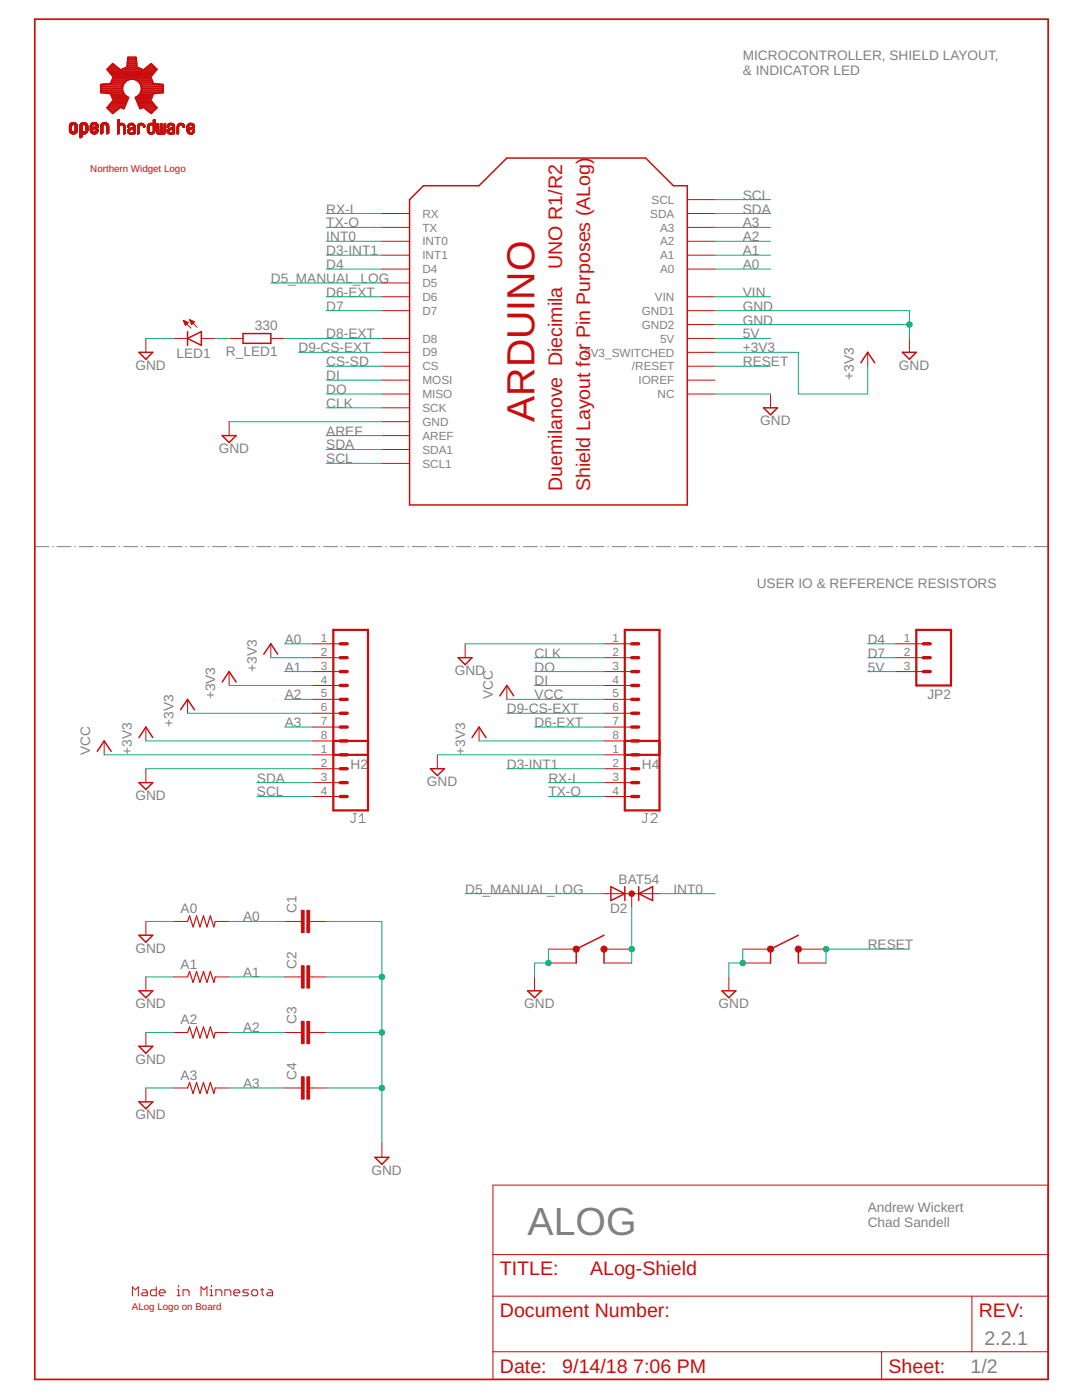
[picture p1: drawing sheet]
<svg xmlns="http://www.w3.org/2000/svg" width="216mm" height="279mm" viewBox="0 0 216 279" stroke-linecap="round" stroke-linejoin="round" font-family="sans-serif">
<g fill="none" stroke="#808080" stroke-width=".2">
<path d="M6.9 109.1h2.8M10.5 109.1h.1M11.4 109.1h2.8M14.9 109.1h.2M15.8 109.1h2.8M19.3 109.1h.2M20.2 109.1h2.8M23.8 109.1h.1M24.7 109.1h2.8M28.2 109.1h.2M29.1 109.1h2.8M32.6 109.1h.2"/>
<path d="M33.5 109.1h2.8M37.1 109.1h.1M38 109.1h2.8M41.5 109.1h.2M42.4 109.1h2.8M45.9 109.1h.2M46.8 109.1h2.8M50.4 109.1h.1M51.3 109.1h2.8M54.8 109.1h.1M55.7 109.1h2.8M59.2 109.1h.2"/>
<path d="M60.1 109.1h2.8M63.7 109.1h.1M64.6 109.1h2.8M68.1 109.1h.1M69 109.1h2.8M72.5 109.1h.2M73.4 109.1h2.8M77 109.1h.1M77.9 109.1h2.7M81.4 109.1h.1M82.3 109.1h2.8M85.8 109.1h.2"/>
<path d="M86.7 109.1h2.8M90.3 109.1h.1M91.1 109.1h2.8M94.7 109.1h.1M95.6 109.1h2.8M99.1 109.1h.2M100 109.1h2.8M103.5 109.1h.2M104.4 109.1h2.8M108 109.1h.1M108.9 109.1h2.8M112.4 109.1h.2"/>
<path d="M113.3 109.1h2.8M116.8 109.1h.2M117.7 109.1h2.8M121.3 109.1h.1M122.2 109.1h2.7M125.7 109.1h.2M126.6 109.1h2.8M130.1 109.1h.2M131 109.1h2.8M134.6 109.1h.1M135.4 109.1h2.9M139 109.1h.1"/>
<path d="M139.9 109.1h2.8M143.4 109.1h.2M144.3 109.1h2.8M147.8 109.1h.2M148.8 109.1h2.8M152.3 109.1h.1M153.2 109.1h2.8M156.7 109.1h.2M157.6 109.1h2.8M161.2 109.1h.1M162.1 109.1h2.7M165.6 109.1h.1"/>
<path d="M166.5 109.1h2.8M170 109.1h.2M170.9 109.1h2.8M174.5 109.1h.1M175.3 109.1h2.8M178.9 109.1h.1M179.8 109.1h2.8M183.3 109.1h.2M184.2 109.1h2.8M187.7 109.1h.2M188.6 109.1h2.8M192.2 109.1h.1"/>
<path d="M193.1 109.1h2.8M196.6 109.1h.1M197.5 109.1h2.8M201 109.1h.2M201.9 109.1h2.8M205.5 109.1h.1M206.4 109.1h2.7M70.5 162.4h.6M70.8 162.4v1.5l-.3 .2h-.3l-.3-.2M71.7 164.1h1.2M71.7 163l.6-.6v1.7M128.7 162.4h.6"/>
<path d="M129 162.4v1.5l-.3 .2h-.3l-.3-.2M129.9 162.7l.3-.3h.6l.3 .3v.3l-1.2 1.1h1.2"/>
</g>
<g fill="none" stroke="#c90d0c" stroke-width=".3">
<path d="M81.7 39.8l2.8-2.7h11.1l5.5-5.6h27.7l5.6 5.6h2.7v63.7h-55.4zM27.7 70.3h2.8l-1.4 1.4zM37.4 67.5l2.8-1.3v2.7zM37.4 66.2v2.7M48.5 66.6h5.5v1.9h-5.5zM171.8 72.4l1.3-2.1 1.4 2.1M180.1 70.3h2.7l-1.3 1.4zM44.3 86.9h2.8l-1.4 1.4zM152.4 81.4h2.7l-1.3 1.4zM44.3 136.1l1.4-2.1 1.4 2.1M52.6 130.6l1.4-2.1 1.4 2.1M91.4 131.3h2.8l-1.4 1.4z"/>
<path d="M99.7 138.9l1.4-2.1 1.4 2.1M19.4 149.9l1.4-2 1.4 2M27.7 147.2l1.4-2.1 1.4 2.1M27.7 156.2h2.8l-1.4 1.4zM36 141.6l1.4-2 1.4 2M85.9 153.4h2.8l-1.4 1.4zM94.2 147.2l1.4-2.1 1.4 2.1M121.9 177l2.8 1.4-2.8 1.3zM124.7 177v2.7M127.4 178.4l2.8-1.4v2.7zM127.4 177v2.7M27.7 197.7h2.8l-1.4 1.4z"/>
<path d="M27.7 186.6h2.8l-1.4 1.4zM105.3 197.7h2.8l-1.4 1.4zM120.5 186.6l-5.5 2.8v2.8M120.5 189.4v2.8M144.1 197.7h2.7l-1.4 1.4zM159.3 186.6l-5.5 2.8v2.8M159.3 189.4v2.8M27.7 219.9h2.8l-1.4 1.4zM27.7 208.8h2.8l-1.4 1.4zM74.8 231h2.8l-1.4 1.4z"/>
</g>
<g fill="none" stroke="#c90d0c" stroke-width=".2">
<path d="M13.8 26.1h.5M13.8 26h.5M13.8 26h.4M13.8 25.9h.4M13.8 25.8h.4M13.8 25.7h.4M13.8 25.6h.4M13.8 25.5h.4M13.8 25.4h.4M13.8 25.3h.4M13.8 25.2h.4M13.8 25.1h.5"/>
<path d="M13.9 26.2h.5M13.9 26.1l.4 .1M13.9 25h.4M13.9 26.3h.6M13.9 26.3l1.4 .1M13.9 24.8h1.4M13.9 26.4h1.4M14 24.8h1.3M14 26.5h1.2M14 24.7h1.2M14.1 26.5h1.1M14.1 24.6l1.1 .1"/>
<path d="M14.1 26.6h1.1M14.1 24.6h1.1M14.2 26.6h.9M14.2 24.6h.9M14.2 26.7h.8M14.2 24.5h.8M14.3 25.2h-.5M14.3 25.1h-.5M14.4 25h-.5M14.4 24.9l-.5 .1M14.4 26.7h.4M14.5 24.4h.3"/>
<path d="M14.6 24.9h-.7M14.7 24.9h.7M14.8 24.9l.6 .1M14.9 26.2h.5M14.9 25h.5M15 25.1h.4M15 26.1h.4M15 26h.4M15 25.9h.4M15 25.8h.4M15 25.7h.4M15 25.6h.4"/>
<path d="M15 25.5h.4M15 25.4h.4M15 25.3h.4M15 25.2h.4M15.3 26.4h-1.3M15.4 26.3h-.6M15.4 26.2h-.5M15.9 27.3h.4M15.9 27.2h.4M15.9 27.1h.4M15.9 27h.4M15.9 26.9h.4"/>
<path d="M15.9 26.8h.4M15.9 26.5h1.4M15.9 26.4h1.5M15.9 26.3l1.5 .1M15.9 26.3h.7M15.9 26.2h.6M15.9 26.2h.5M15.9 26.1l.5 .1M15.9 26.1h.5M15.9 26h.5M15.9 26h.4M15.9 25.9h.4"/>
<path d="M15.9 25.8h.4M15.9 25.7h.4M15.9 25.6h.4M15.9 25.5h.4M15.9 25.4h.4M15.9 25.3h.4M15.9 25.2h.4M15.9 25.1h.5M15.9 27.5h.2M16 27.5h.1M16 25h.4M16 24.8h1.4"/>
<path d="M16.1 24.7h1.3M16.1 24.7h1.2M16.2 24.7h1.1M16.2 24.6h1.1M16.3 27.4l-.4 .1M16.3 24.6h.8M16.3 27.4h-.4M16.3 27.3h-.4M16.3 24.5h.8M16.4 26.7l-.5 .1M16.4 25l-.5 .1M16.5 24.9l-.5 .1"/>
<path d="M16.5 26.7h.4M16.6 24.4h.3M16.6 24.9h-.6M16.8 24.9h.7M16.9 24.9h.6M17 26.2h.5M17 25h.5M17 25l.5 .1M17.1 25.1h.4M17.1 26.1h.4M17.1 26h.4M17.1 25.2h.4"/>
<path d="M17.1 25.9h.4M17.1 25.8h.4M17.1 25.7h.4M17.1 25.6h.4M17.1 25.5h.4M17.1 25.4h.4M17.1 25.3h.4M17.1 26.7h-1.2M17.2 26.6h-1.3M17.3 26.6h-1.4M17.4 26.5h-1.5M17.4 26.4h-1.5"/>
<path d="M17.5 26.3h-.7M17.5 26.2h-.5M17.5 26.1l-.5 .1M18 26.1h.5M18 26h.4M18 25.8h.8M18 25.4h1.6M18 25.4h.4M18 25.3h.4M18 25.2h.4M18 26.3h.7M18 26.2h.6"/>
<path d="M18 26.2h.5M18.1 26.3l1.4 .1M18.1 24.8h1.4M18.1 26.4h1.4M18.2 24.7l1.3 .1M18.2 26.5h1.2M18.2 24.7h1.2M18.3 24.6h1M18.4 26.6h.8M18.4 24.6h.8M18.4 26.7h.8M18.4 24.5h.8"/>
<path d="M18.5 25.1h-.5M18.5 26h-.5M18.5 25l-.5 .1M18.5 25h-.5M18.6 25.9l-.6 .1M18.6 24.9l-.6 .1M18.6 26.7h.4M18.6 24.4h.4M18.7 25.4h.9M18.7 25.9h-.7M18.7 24.9h-.6M18.8 25.4h.8"/>
<path d="M18.9 25.8h-.9M18.9 25.3h.7M18.9 24.9h.7M19 25.3h.6M19 25.7l-1 .1M19 24.9h.6M19 26.2h.6M19 25h.6M19.1 26.2h.5M19.1 25h.5M19.1 26.1h.5M19.1 25.2h.5"/>
<path d="M19.1 25.1h.5M19.1 25.7h-1.1M19.2 26.1h.4M19.2 26h.4M19.2 25.9h.4M19.2 25.6l-1.2 .1M19.3 25.8h.3M19.3 26.6h-1M19.4 25.8h.2M19.4 25.6h-1.4M19.4 25.5h-1.4M19.5 26.4h-1.4"/>
<path d="M19.5 25.8h.1M19.5 26.3h-.6M19.5 25.5h-1.5M20.1 26.7h.3M20.1 26.5h.4M20.1 26.4h.4M20.1 26.3h.4M20.1 26.2h.4M20.1 26.1h.4M20.1 26h.4M20.1 25.9h.4M20.1 25.8h.4"/>
<path d="M20.1 25.7h.4M20.1 25.6h.4M20.1 25.5h.4M20.1 25.4h.4M20.1 25.3h.4M20.1 25.2h.4M20.1 25h.5M20.2 26.7h.1M20.2 24.8h1.4M20.2 24.7h1.3M20.3 24.7h1.2M20.3 24.7h1.1"/>
<path d="M20.4 24.6h1M20.4 26.6h-.3M20.4 24.6h.9M20.5 26.6h-.4M20.5 24.5h.8M20.5 25.1h-.4M20.6 25.1h-.5M20.6 25l-.5 .1M20.7 24.9l-.6 .1M20.7 24.4h.4M20.8 24.9h-.6M21 24.9h.6"/>
<path d="M21.1 24.9h.5M21.2 25h.5M21.2 25l.5 .1M21.3 26.7h.3M21.3 26.5h.4M21.3 26.4h.4M21.3 26.3h.4M21.3 26.2h.4M21.3 26.1h.4M21.3 26h.4M21.3 25.9h.4M21.3 25.8h.4"/>
<path d="M21.3 25.7h.4M21.3 25.6h.4M21.3 25.5h.4M21.3 25.4h.4M21.3 25.3h.4M21.3 25.2h.4M21.3 25.1h.4M21.6 26.6h-.3M21.7 26.6h-.4M23.5 26.6h.3M23.5 26.5h.3M23.5 26.4h.3"/>
<path d="M23.5 26.3h.3M23.5 26.2h.3M23.5 26.1h.3M23.5 26h.3M23.5 25.9h.3M23.5 25.8h.3M23.5 25.7h.3M23.5 25.6h.3M23.5 25.5h.3M23.5 25.4h.3M23.5 25.3h.3M23.5 25.2h.3"/>
<path d="M23.5 24.8h1.3M23.5 24.7l1.2 .1M23.5 24.7h1.2M23.5 24.6l1.1 .1M23.5 24.6h.3M23.5 24.5h.3M23.5 24.4h.3M23.5 24.3h.3M23.5 24.2h.3M23.5 24.1h.3M23.5 24h.3M23.6 23.9h.2"/>
<path d="M23.6 26.7l-.1 .1M23.7 23.9h.1M23.8 26.7h-.3M23.8 26.6h-.3M23.8 25.2h-.3M23.9 25.1h-.4M23.9 25l-.4 .1M24 25h-.5M24 24.6h.5M24.1 24.9l-.6 .1M24.4 24.9l.5 .1M24.5 25h.4"/>
<path d="M24.6 25.1h.3M24.6 25.1h.4M24.6 25.2h.4M24.7 25.3h.3M24.7 25.2h.3M24.7 26.6h.3M24.7 26.5h.3M24.7 26.4h.3M24.7 26.3h.3M24.7 26.2h.3M24.7 26.1h.3M24.7 26h.3"/>
<path d="M24.7 25.9h.3M24.7 25.8h.3M24.7 25.7h.3M24.7 25.6h.3M24.7 25.5h.3M24.7 25.4h.3M24.7 26.8h.1M24.8 26.7l-.1 .1M24.8 24.9h-1.3M24.9 26.7h-.2M25 26.6h-.3M25.5 26.3h.3"/>
<path d="M25.5 26.2h.3M25.5 25.4h.1M25.5 25.3h.3M25.5 26.4l.5 .1M25.5 26.4h.4M25.5 26.3l.4 .1M25.5 26.1h.3M25.5 26h.4M25.5 25.2h.3M25.5 26.5h.9M25.6 26.6h.8M25.6 24.9h1.3"/>
<path d="M25.7 26.6h.8M25.7 24.8h1.1M25.7 26.7h.8M25.7 25.4h-.2M25.7 24.7h1M25.8 24.7h.8M25.8 26.1h-.3M25.8 25.7h1.2M25.8 25.2h-.3M25.8 26.7h.6M25.8 25.1h-.3M25.9 25.1h-.4"/>
<path d="M25.9 24.7h.7M25.9 26.8h.5M25.9 25.7h1.1M25.9 25l-.4 .1M26 26h-.5M26 24.6h.5M26 25h-.5M26 25.6h1M26.1 25.9l-.6 .1M26.1 24.9l-.5 .1M26.1 26.8h.1M26.1 25.5h.9"/>
<path d="M26.2 26.5h.2M26.2 25.9h-.7M26.2 25.5h.8M26.3 25.8h-.7M26.3 25.5h.7M26.4 24.9h.5M26.4 25.8h-.8M26.5 25h.4M26.5 25.4h.5M26.6 25.1h.3M26.6 25.4h.4M26.6 25.8h.4"/>
<path d="M26.6 25.3h.4M26.6 25.2h.4M26.6 25.2h.3M26.6 26.7h.2M26.6 26.6h.4M26.6 26.5h.4M26.6 26.4h.4M26.6 26.3h.4M26.6 26.2h.4M26.6 26.1h.4M26.6 26h.4M26.6 25.9h.4"/>
<path d="M26.9 26.7h-.3M27 26.6h-.4M27 25.7l-1.3 .1M27.5 26.5h.3M27.5 26.4h.3M27.5 26.3h.3M27.5 26.2h.3M27.5 26.1h.3M27.5 26h.3M27.5 25.9h.3M27.5 25.8h.3M27.5 25.7h.3"/>
<path d="M27.5 25.6h.3M27.5 25.5h.3M27.5 25.4h.3M27.5 25.3h.3M27.5 25.2h.3M27.5 26.8h.1M27.5 25h.4M27.6 24.9h1.2M27.6 26.7l-.1 .1M27.6 24.8h1.2M27.6 24.8h1.1M27.7 24.8h1"/>
<path d="M27.7 26.7h-.2M27.7 26.6h-.2M27.7 24.7h.9M27.8 26.6h-.3M27.8 25.2h-.3M27.8 25.1h-.3M27.9 24.7h.6M27.9 25l-.4 .1M27.9 24.6h.5M28 24.9l-.5 .1M28.3 24.9h.5M28.4 25h.5"/>
<path d="M28.5 25h.4M28.5 25.1h.4M28.6 25.1h.3M28.6 25.2h.3M28.6 25.3h.3M28.6 25.2l.3 .1M28.7 25.4h.1M28.9 25.4h-.3M28.9 25.3h-.3M29.4 26h.3M29.4 25.9h.3M29.4 25.8h.3"/>
<path d="M29.4 25.7h.3M29.4 25.6h.3M29.4 25.5h.3M29.4 25.4h.3M29.4 25.3h.3M29.4 26.1h.3M29.4 25.2h.3M29.4 26.2h.4M29.5 26.3l.4 .1M29.5 26.3h.3M29.5 26.4h.4M29.5 26.4l.6 .1"/>
<path d="M29.5 26.5h1.3M29.6 26.5h1.2M29.6 24.8h1.3M29.6 26.6h1.1M29.7 24.8h1.2M29.7 26.6h.9M29.7 26.7h.9M29.7 24.7h1.2M29.8 25.2h-.4M29.8 25.1h-.3M29.8 24.7h1.1M29.9 26.7h.6"/>
<path d="M29.9 25l-.4 .1M29.9 24.6h.5M29.9 26.8h.5M29.9 25h-.4M30 24.9l-.5 .1M30.1 26.8h.1M30.3 24.9h.6M30.4 26.4h.4M30.4 25h.5M30.5 25h.4M30.5 25.1h.4M30.5 26.2h.4"/>
<path d="M30.6 26.2h.3M30.6 26.1h.3M30.6 26h.3M30.6 25.9h.3M30.6 25.8h.3M30.6 25.7h.3M30.6 25.6h.3M30.6 25.5h.3M30.6 25.4h.3M30.6 25.3h.3M30.6 25.2h.3M30.6 24.6h.3"/>
<path d="M30.6 24.5h.3M30.6 24.4h.3M30.6 24.3h.3M30.6 24.2h.3M30.6 24.1h.3M30.6 24h.3M30.7 23.9h.2M30.8 26.4l-.5 .1M30.8 23.9h.1M30.9 26.3l-.4 .1M30.9 26.3h-.4M30.9 24.9h-1.4"/>
<path d="M31.2 26.4h.4M31.2 26.3h.4M31.2 26.2h.3M31.2 26.1h.3M31.2 26h.3M31.2 25.9h.3M31.2 25.8h.3M31.2 25.7h.3M31.2 25.6h.3M31.2 25.5h.3M31.2 25.4h.3M31.2 25.3h.3"/>
<path d="M31.2 25.2h.3M31.2 25.1h.3M31.2 25h.3M31.2 24.9h.3M31.2 24.8h.3M31.2 24.7h.3M31.2 26.4l.5 .1M31.3 26.5h1.7M31.3 26.6h1.7M31.3 26.6h1.6M31.3 24.7h.2M31.4 26.7h1.5"/>
<path d="M31.4 24.6h.1M31.5 26.7h.5M31.6 26.8h.3M31.8 26.8h.1M31.8 26.5h.7M31.9 26.4h.4M31.9 26.3l.4 .1M32 26.3h.3M32 26.2h.3M32 26.1h.3M32 26h.3M32 25.9h.3"/>
<path d="M32 25.8h.3M32 25.7h.3M32 25.6h.3M32 25.5h.3M32 25.4h.3M32 25.3h.3M32 25.2h.3M32 25.1h.3M32 25h.3M32 24.9h.3M32 24.8h.3M32 24.7h.3"/>
<path d="M32.1 24.7h.2M32.2 24.6h.1M32.3 26.7h.5M32.3 26.8h.4M32.7 26.4h.4M32.7 26.3h.4M32.7 26.2h.4M32.8 26.2h.3M32.8 26.1h.3M32.8 26h.3M32.8 25.9h.3M32.8 25.8h.3"/>
<path d="M32.8 25.7h.3M32.8 25.6h.3M32.8 25.5h.3M32.8 25.4h.3M32.8 25.3h.3M32.8 25.2h.3M32.8 25.1h.3M32.8 25h.3M32.8 24.9h.3M32.8 24.8h.3M32.8 24.7h.3M32.9 24.7h.2"/>
<path d="M33 24.6h.1M33 26.5h-1.7M33 26.4l-.4 .1M33.4 26.3h.3M33.4 26.2h.3M33.4 26.1h.3M33.4 26.4h.4M33.4 26.3l.4 .1M33.4 25.2h.3M33.4 26.5h.9M33.4 26.4l.5 .1M33.5 26.5h.8"/>
<path d="M33.5 26.6h.9M33.5 24.9h1.2M33.5 25.4l-.1 .1M33.5 24.8h1.2M33.6 26.6h.8M33.6 24.8h1.1M33.6 26.7h.8M33.6 25.4h-.2M33.6 24.8h1M33.7 25.3l-.3 .1M33.7 25.3h-.3M33.7 24.7h.8"/>
<path d="M33.7 25.7h1.1M33.7 25.2l-.3 .1M33.7 26.7h.6M33.7 25.1h-.3M33.8 25.1h-.4M33.8 26l-.4 .1M33.8 24.7h.7M33.8 25.7h1M33.8 26.8h.5M33.8 25l-.4 .1M33.8 26h-.4M33.9 25h-.5"/>
<path d="M33.9 24.6h.5M33.9 25.6h.9M34 25.9l-.6 .1M34 24.9l-.5 .1M34 25.5h.8M34.1 26.5h.2M34.1 25.9h-.7M34.1 25.5h.7M34.2 25.8h-.7M34.2 25.5h.6M34.3 24.9l.5 .1M34.3 25.8h-.8"/>
<path d="M34.4 25h.4M34.4 25.4h.4M34.5 25.1h.3M34.5 25.4h.3M34.5 25.2h.3M34.5 26.6h.3M34.5 26.5h.3M34.5 26.4h.3M34.5 26.3h.3M34.5 26.2h.3M34.5 26.1h.3M34.5 26h.3"/>
<path d="M34.5 25.9h.3M34.5 25.8h.3M34.5 25.3h.3M34.6 26.8h.1M34.7 26.7l-.2 .1M34.8 26.7h-.3M34.8 25.7l-1.2 .1M35.3 26.6h.3M35.3 26.5h.3M35.3 26.4h.3M35.3 26.3h.3M35.3 26.2h.3"/>
<path d="M35.3 26.1h.3M35.3 26h.3M35.3 25.9h.3M35.3 25.8h.3M35.3 25.7h.3M35.3 25.6h.3M35.3 25.5h.3M35.3 25.4h.3M35.3 25.3h.3M35.3 25.3h.4M35.3 25.2h.4M35.4 26.8h.1"/>
<path d="M35.4 25.1h.3M35.5 26.7l-.2 .1M35.5 24.8h1.2M35.6 24.8h1M35.6 26.7h-.3M35.7 24.7h.8M35.7 25.2h-.3M35.8 25.1h-.4M35.8 24.7h.6M35.8 25l-.4 .1M35.8 24.6h.5M35.9 25h-.5"/>
<path d="M36 24.9l-.5 .1M36.2 24.9h.5M36.3 25h.4M36.4 25h.4M36.4 25.1h.4M36.5 25.1h.3M36.5 25.2h.3M36.5 25.3h.3M36.5 25.4h.1M36.7 24.9h-1.2M36.7 25.4h-.2M36.8 25.3l-.3 .1"/>
<path d="M37.3 26.2h.4M37.3 26.1l.4 .1M37.3 26.1h.4M37.3 26h.4M37.3 25.6h1.3M37.3 25.6h.4M37.3 25.5h.4M37.3 25.4h.4M37.3 25.3h.4M37.3 25.2h.4M37.3 26.3h.5M37.3 25.1h.4"/>
<path d="M37.4 26.3l.4 .1M37.4 26.4h.4M37.4 26.4l.6 .1M37.4 26.5h1.3M37.4 24.9h1.3M37.5 26.5h1.2M37.5 26.6h1.1M37.5 24.8h1.2M37.5 24.8h1.1M37.6 26.6h.9M37.6 24.7l1 .1M37.6 26.7h.9"/>
<path d="M37.6 24.7h.9M37.7 25.1h-.3M37.7 24.7h.7M37.8 26.7h.6M37.8 26h-.5M37.8 25l-.4 .1M37.8 24.6h.5M37.8 25h-.4M37.9 26.8h.4M37.9 25.9l-.6 .1M37.9 24.9l-.5 .1M37.9 25.5h.9"/>
<path d="M38 26.8h.1M38 25.9h-.7M38 25.5h.8M38.1 25.8h-.8M38.2 25.8h-.9M38.2 24.9h.5M38.3 25.4h.5M38.3 25h.5M38.4 26.4h.4M38.4 25.7l-1.1 .1M38.4 25.4h.4M38.4 25h.4"/>
<path d="M38.4 26.3h.4M38.4 25.1h.4M38.5 25.3h.3M38.5 25.2h.3M38.5 26.2h.3M38.5 25.7h-1.2M38.5 26.1h.3M38.5 26h.3M38.7 26h.1M38.7 26.4l-.5 .1M38.7 25.9h.1M38.7 25.6h-.9"/>
<path d="M38.7 26.4h-.4M38.8 26.2h-.4M38.8 26.1l-.3 .1M38.8 25.4l-.7 .1M137.1 39.8h5.6M76.2 53.7h5.5M76.2 50.9h5.5M76.2 48.2h5.5M76.2 45.4h5.5M76.2 56.5h5.5M76.2 59.2h5.5M76.2 42.6h5.5"/>
<path d="M137.1 53.7h5.6M137.1 50.9h5.6M137.1 48.2h5.6M137.1 45.4h5.6M137.1 59.2h5.6M137.1 42.6h5.6M29.1 67.5v2.8M34.6 67.5h2.8M36.6 63.9l1.5 1.6M36.6 63.9l.9 .5-.5 .5zM36.6 64.1h.3M36.7 64.2h.5"/>
<path d="M36.7 64.3h.8M36.8 64.5h.6M36.9 64.6h.4M36.9 64.7h.3M37 64.9h.1M37.8 63.8l1.5 1.5M37.8 63.8l1 .4-.6 .6M37.8 63.8l.4 1M37.9 63.9h.2M38 64.1h.4M38 64.2h.8M38.1 64.3h.6"/>
<path d="M38.1 64.5h.4M38.2 64.6h.2M38.2 64.7h.1M40.2 67.5h2.7M45.7 67.5h2.8M54 67.5h2.8M76.2 73.1h5.5M76.2 70.3h5.5M76.2 62h5.5M76.2 67.5h5.5M76.2 75.9h5.5M76.2 78.6h5.5"/>
<path d="M137.1 73.1h5.6M137.1 70.3h5.6M137.1 62h5.6M137.1 67.5h5.6M137.1 64.8h5.6M137.1 75.9h5.6M137.1 78.6h5.6M153.8 78.6v2.8M173.1 70.3v2.8M181.5 67.5v2.8M45.7 84.2v2.7M76.2 86.9h5.5"/>
<path d="M76.2 84.2h5.5M76.2 81.4h5.5M76.2 92.5h5.5M76.2 89.7h5.5M37.4 139.6v2.7M45.7 134v2.8M54 128.5v2.8M62.3 128.5h5.6M62.3 131.3h5.6M62.3 134h5.6M62.3 136.8h5.6M62.3 139.6h5.6"/>
<path d="M92.8 128.5v2.8M101.1 136.8v2.8M120.5 128.5h5.5M120.5 131.3h5.5M120.5 134h5.5M120.5 136.8h5.5M120.5 139.6h5.5M178.7 128.5h5.5M178.7 131.3h5.5M178.7 134h5.5M20.8 147.9v2.7M29.1 145.1v2.8"/>
<path d="M29.1 153.4v2.8M62.3 142.3h5.6M62.3 145.1h5.6M62.3 147.9h5.6M62.3 150.6h5.6M62.3 153.4h5.6M62.3 156.2h5.6M62.3 159h5.6M87.3 150.6v2.8M95.6 145.1v2.8M120.5 142.3h5.5M120.5 145.1h5.5"/>
<path d="M120.5 147.9h5.5M120.5 150.6h5.5M120.5 153.4h5.5M120.5 156.2h5.5M120.5 159h5.5M120.5 178.4h11.1M126 178.4v2.7M29.1 183.9v2.7M29.1 195v2.7M34.6 183.9h2.8M34.6 195h2.8M42.9 183.9h2.8"/>
<path d="M42.9 195h2.8M56.8 183.9h3.3M56.8 195h3.3M61.8 183.9h3.3M61.8 195h3.3M106.7 195v2.7M109.4 189.4h5.6M109.4 192.2h5.6M120.5 189.4h5.5M120.5 192.2h5.5M145.4 195v2.7M148.2 189.4h5.6"/>
<path d="M148.2 192.2h5.6M159.3 189.4h5.5M159.3 192.2h5.5M29.1 206.1v2.7M29.1 217.1v2.8M34.6 206.1h2.8M34.6 217.1h2.8M42.9 206.1h2.8M42.9 217.1h2.8M56.8 206.1h3.3M56.8 217.1h3.3M61.8 206.1h3.3"/>
<path d="M61.8 217.1h3.3M76.2 228.2v2.8M98.4 236.5h110.7v38.8h-110.7zM26.4 258.6v-1.8l.6 .6 .6-.6v1.8M28.5 257.4h.6l.3 .3v.9h-.9l-.3-.3 .3-.3h.9M31.2 256.8v1.8h-.9l-.3-.3v-.6l.3-.3h.9M31.8 258h1.2v-.3l-.3-.3h-.6l-.3 .3v.6l.3 .3h.6M35.3 257.4h.3v1.2M35.3 258.6h.6M35.6 256.5v.3M36.5 258.6v-1.2h.9l.3 .3v.9M40.1 258.6v-1.8l.6 .6 .6-.6v1.8"/>
<path d="M41.9 257.4h.3v1.2M41.9 258.6h.6M42.2 256.5v.3M43.1 258.6v-1.2h.9l.3 .3v.9M44.9 258.6v-1.2h.9l.3 .3v.9M46.7 258h1.1v-.3l-.3-.3h-.6l-.2 .3v.6l.2 .3h.6M49.6 257.4h-.9l-.3 .3 .3 .3h.6l.3 .3-.3 .3h-.9M50.2 257.7l.3-.3h.6l.3 .3v.6l-.3 .3h-.6l-.3-.3zM52 257.4h.6M52.3 257.1v1.2l.3 .3M53.5 257.4h.6l.3 .3v.9h-.9l-.3-.3 .3-.3h.9M98.4 258.7h110.7"/>
<path d="M98.4 250.4h110.7M193.9 258.7v11.1M98.4 269.8h110.7M175.9 269.8v5.5"/>
</g>
<path d="M37.4 183.9l.4-1.1 .7 2.2 .7-2.2 .7 2.2 .7-2.2 .7 2.2 .7-2.2 .7 2.2 .2-1.1M37.4 195l.4-1.1 .7 2.2 .7-2.2 .7 2.2 .7-2.2 .7 2.2 .7-2.2 .7 2.2 .2-1.1M37.4 206.1l.4-1.2 .7 2.3 .7-2.3 .7 2.3 .7-2.3 .7 2.3 .7-2.3 .7 2.3 .2-1.1M37.4 217.1l.4-1.1 .7 2.2 .7-2.2 .7 2.2 .7-2.2 .7 2.2 .7-2.2 .7 2.2 .2-1.1" fill="none" stroke="#c90d0c" stroke-width=".23"/>
<g fill="#c90d0c" stroke="#c90d0c" stroke-width=".2">
<circle cx="153.8" cy="189.4" r=".61"/>
<circle cx="159.3" cy="189.4" r=".61"/>
<circle cx="126" cy="178.4" r=".55"/>
<circle cx="115" cy="189.4" r=".61"/>
<circle cx="120.5" cy="189.4" r=".61"/>
</g>
<path d="M6.9 3.8h202.2v271.5h-202.2z" fill="none" stroke="#c90d0c" stroke-width=".34"/>
<path d="M66.5 125.7h6.9v36h-6.9zM124.7 125.7h6.9v36h-6.9zM182.8 125.7h7v11.1h-7zM66.5 150.6h6.9M66.5 147.9h6.9M124.7 150.6h6.9M124.7 147.9h6.9" fill="none" stroke="#c90d0c" stroke-width=".44"/>
<g fill="none" stroke="#c90d0c" stroke-width=".68">
<path d="M67.9 134h1.4M67.9 131.3h1.4M67.9 128.5h1.4M67.9 139.6h1.4M67.9 136.8h1.4M126 134h1.4M126 131.3h1.4M126 128.5h1.4M126 139.6h1.4M126 136.8h1.4M184.2 134h1.4M184.2 131.3h1.4"/>
<path d="M184.2 128.5h1.4M67.9 142.3h1.4M67.9 145.1h1.4M67.9 147.9h1.4M67.9 156.2h1.4M67.9 153.4h1.4M67.9 150.6h1.4M67.9 159h1.4M126 142.3h1.4M126 145.1h1.4M126 147.9h1.4M126 156.2h1.4"/>
<path d="M126 153.4h1.4M126 150.6h1.4M126 159h1.4"/>
</g>
<g fill="none" stroke="#c90d0c" stroke-width=".42">
<path d="M20.2 18.4h4.3M20.2 18h4.2M20.2 17.7h4.2M20.2 17.3h4.2M20.6 16.9h4M21.5 13.8h2.3M21.7 14.2h9.3M21.8 13.4h1.5M22 14.6h8.6M22.2 18.8h2.5M22.2 16.5h2.6M22.2 13h.6"/>
<path d="M22.3 19.2h2.8M22.3 15h8M22.4 16.1h2.8M22.5 19.5l.2 .5M22.5 19.6h3M22.5 15.7h7.6M22.6 15.3h7.4M22.7 20l-1.3 1.5 1.1 1.1 1.6-1.3 .3 .2M22.7 19.9h2.7M24.4 17.7l.1 .6 .3 .6 .8 .6-.9 2.1-.3-.1M24.5 13.8l.9-.3 .2-2h1.5l.2 2 .9 .3M24.5 13.8l-.4 .3-1.6-1.3-1.1 1 1.3 1.6-.5 1.3-2 .2v1.5l2 .2 .3 .9"/>
<path d="M24.5 13.8h3.7M24.8 16.5l-.3 .5-.1 .7M24.8 16.5a1.93 1.93 0 0 1 3.1 0M25.4 13.4h1.9M25.4 13h1.8M25.5 12.7h1.7M25.5 12.3h1.7M25.5 11.9h1.6M25.6 11.5h1.5M27.1 19.6h3.1M27.3 19.9h2.7M27.5 16.1h2.8"/>
<path d="M27.6 19.2h2.8M27.9 16.5l.3 .6 .1 .9M27.9 16.5h2.5M27.9 18.8h2.6M28.1 16.9h4M28.1 18.4h4.4M28.2 13.8l.4 .3 1.6-1.3 1 1-1.2 1.6 .5 1.3 2 .2v1.5l-2 .2-.3 .9M28.2 17.3h4.3M28.3 18l-.4 .9-.8 .6 .9 2.1 .3-.1M28.3 18h4.2M28.3 17.7h4.2M28.9 13.8h2.3"/>
<path d="M29.4 13.4h1.4M29.8 13h.6M30 20l1.2 1.5-1 1.1-1.6-1.3-.3 .2M30.2 19.5l-.2 .5M21.4 21.5h2.5M21.8 21.1h3.1M21.8 21.9h1.6M22.1 20.7h3M22.2 22.2h.7M22.4 20.3h2.8M24.4 21.5h.4M27.4 20.3h2.9"/>
<path d="M27.6 20.7h3M27.7 21.1h3.2M27.9 21.5h.4M28.8 21.5h2.4M29.3 21.9h1.6M29.8 22.2h.7"/>
</g>
<g fill="#c90d0c" stroke="#c90d0c" stroke-width=".2">
<path d="M61.2 181.7h.6v4.4h-.6z"/>
<path d="M60.1 181.7h.6v4.4h-.6z"/>
<path d="M61.2 192.7h.6v4.5h-.6z"/>
<path d="M60.1 192.7h.6v4.5h-.6z"/>
<path d="M61.2 203.8h.6v4.5h-.6z"/>
<path d="M60.1 203.8h.6v4.5h-.6z"/>
<path d="M61.2 214.9h.6v4.5h-.6z"/>
<path d="M60.1 214.9h.6v4.5h-.6z"/>
</g>
<g fill="none" stroke="#0dab76" stroke-width=".2">
<path d="M142.7 39.8h11.1M54 56.5h22.2M65.1 45.4h11.1M65.1 42.6h11.1M65.1 48.2h11.1M65.1 50.9h11.1M65.1 53.7h11.1M65.1 59.2h11.1M142.7 45.4h11.1M142.7 42.6h11.1M142.7 48.2h11.1M142.7 50.9h11.1"/>
<path d="M142.7 53.7h11.1M142.7 59.2h11.1M29.1 67.5h5.5M42.9 67.5h2.8M56.8 67.5h19.4M59.6 70.3h16.6M65.1 75.9h11.1M65.1 78.6h11.1M65.1 62h11.1M65.1 73.1h11.1M142.7 78.6h11.1M142.7 70.3h16.6v8.3h13.8v-5.5"/>
<path d="M142.7 62h38.8v5.5M142.7 64.8h38.8M142.7 67.5h11.1M142.7 73.1h11.1M45.7 84.2h30.5M65.1 81.4h11.1M65.1 92.5h11.1M65.1 89.7h11.1M65.1 86.9h11.1M45.7 136.8h16.6M54 131.3h8.3M56.8 139.6h5.5"/>
<path d="M56.8 134h5.5M56.8 128.5h5.5M92.8 128.5h27.7M101.1 139.6h19.4M106.7 136.8h13.8M106.7 134h13.8M106.7 131.3h13.8M173.1 134h5.6M173.1 131.3h5.6M173.1 128.5h5.6M20.8 150.6h41.5M29.1 153.4h33.2"/>
<path d="M29.1 147.9h33.2M37.4 142.3h24.9M51.3 159h11M51.3 156.2h11M56.8 145.1h5.5M87.3 150.6h33.2M95.6 147.9h24.9M101.1 153.4h19.4M101.1 142.3h19.4M106.7 145.1h13.8M109.4 159h11.1M109.4 156.2h11.1"/>
<path d="M92.8 178.4h27.7M131.6 178.4h11.1M29.1 183.9h5.5M29.1 195h5.5M45.7 183.9h11.1M45.7 195h11.1M65.1 183.9h11.1v44.3M65.1 195h11.1M109.4 189.4v2.8h-2.7v2.8M126 181.1v11.1M148.2 189.4v2.8h-2.8v2.8M181.5 189.4h-16.7v2.8"/>
<path d="M29.1 217.1h5.5M29.1 206.1h5.5M45.7 217.1h11.1M45.7 206.1h11.1M65.1 217.1h11.1M65.1 206.1h11.1"/>
</g>
<g fill="#0dab76" stroke="#0dab76" stroke-width=".2">
<circle cx="181.5" cy="64.8" r=".55"/>
<circle cx="76.2" cy="195" r=".55"/>
<circle cx="76.2" cy="206.1" r=".55"/>
<circle cx="76.2" cy="217.1" r=".55"/>
<circle cx="109.4" cy="192.2" r=".55"/>
<circle cx="148.2" cy="192.2" r=".55"/>
<circle cx="164.8" cy="189.4" r=".55"/>
<circle cx="126" cy="189.4" r=".55"/>
</g>
<text font-size="7.8" fill="#c90d0c" x="106.7" y="84.2" transform="rotate(-90 106.7 84.2)">ARDUINO</text>
<text font-size="7.8" fill="#808080" x="105.3" y="246.5">ALOG</text>
<g font-size="3.9" fill="#c90d0c">
<text x="112.2" y="53.7" transform="rotate(-90 112.2 53.7)">UNO R1/R2</text>
<text x="112.2" y="98" transform="rotate(-90 112.2 98)">Duemilanove Diecimila</text>
<text x="117.7" y="98" transform="rotate(-90 117.7 98)">Shield Layout for Pin Purposes (ALog)</text>
<text x="99.7" y="254.5">TITLE:</text>
<text x="117.7" y="254.5">ALog-Shield</text>
<text x="99.7" y="262.8">Document Number:</text>
<text x="195.3" y="262.8">REV:</text>
<text x="99.7" y="273.9">Date:</text>
<text x="112.2" y="273.9">9/14/18</text>
<text x="126.4" y="273.9">7:06 PM</text>
<text x="177.3" y="273.9">Sheet:</text>
</g>
<g font-size="3.9" fill="#808080">
<text x="196.4" y="268.4">2.2.1</text>
<text x="193.6" y="273.9">1/2</text>
</g>
<g font-size="2.7" fill="#808080">
<text x="148.2" y="12">MICROCONTROLLER, SHIELD LAYOUT,</text>
<text x="148.2" y="14.9">&amp; INDICATOR LED</text>
<text x="148.2" y="39.8">SCL</text>
<text x="65.1" y="45.4">TX-O</text>
<text x="65.1" y="42.6">RX-I</text>
<text x="148.2" y="42.6">SDA</text>
<text x="148.2" y="45.4">A3</text>
<text x="65.1" y="50.9">D3-INT1</text>
<text x="65.1" y="48.2">INT0</text>
<text x="65.1" y="53.7">D4</text>
<text x="148.2" y="48.2">A2</text>
<text x="148.2" y="53.7">A0</text>
<text x="148.2" y="50.9">A1</text>
<text x="54" y="56.5">D5_MANUAL_LOG</text>
<text x="65.1" y="59.2">D6-EXT</text>
<text x="148.2" y="59.2">VIN</text>
<text x="50.9" y="65.9">330</text>
<text x="65.1" y="62">D7</text>
<text x="148.2" y="62">GND</text>
<text x="148.2" y="64.8">GND</text>
<text x="35.2" y="71.4">LED1</text>
<text x="45.1" y="71.1">R_LED1</text>
<text x="59.6" y="70.3">D9-CS-EXT</text>
<text x="65.1" y="67.5">D8-EXT</text>
<text x="148.2" y="70.3">+3V3</text>
<text x="148.2" y="67.5">5V</text>
<text x="27" y="73.8">GND</text>
<text x="65.1" y="75.9">DI</text>
<text x="65.1" y="73.1">CS-SD</text>
<text x="148.2" y="73.1">RESET</text>
<text x="170.4" y="75.9" transform="rotate(-90 170.4 75.9)">+3V3</text>
<text x="179.4" y="73.8">GND</text>
<text x="65.1" y="78.6">DO</text>
<text x="65.1" y="81.4">CLK</text>
<text x="65.1" y="89.7">SDA</text>
<text x="65.1" y="86.9">AREF</text>
<text x="151.7" y="84.9">GND</text>
<text x="43.6" y="90.4">GND</text>
<text x="65.1" y="92.5">SCL</text>
<text x="151" y="117.4">USER IO &amp; REFERENCE RESISTORS</text>
<text x="56.8" y="128.5">A0</text>
<text x="106.7" y="131.3">CLK</text>
<text x="173.1" y="128.5">D4</text>
<text x="173.1" y="131.3">D7</text>
<text x="51.3" y="134" transform="rotate(-90 51.3 134)">+3V3</text>
<text x="56.8" y="134">A1</text>
<text x="90.7" y="134.7">GND</text>
<text x="106.7" y="136.8">DI</text>
<text x="106.7" y="134">DO</text>
<text x="173.1" y="134">5V</text>
<text x="43" y="139.6" transform="rotate(-90 43 139.6)">+3V3</text>
<text x="56.8" y="139.6">A2</text>
<text x="98.4" y="139.6" transform="rotate(-90 98.4 139.6)">VCC</text>
<text x="101.1" y="142.3">D9-CS-EXT</text>
<text x="106.7" y="139.6">VCC</text>
<text x="185.1" y="139.6">JP2</text>
<text x="34.6" y="145.1" transform="rotate(-90 34.6 145.1)">+3V3</text>
<text x="56.8" y="145.1">A3</text>
<text x="106.7" y="145.1">D6-EXT</text>
<text x="18" y="150.6" transform="rotate(-90 18 150.6)">VCC</text>
<text x="26.3" y="150.6" transform="rotate(-90 26.3 150.6)">+3V3</text>
<text x="69.9" y="153.4">H2</text>
<text x="92.8" y="150.6" transform="rotate(-90 92.8 150.6)">+3V3</text>
<text x="101.1" y="153.4">D3-INT1</text>
<text x="128.1" y="153.4">H4</text>
<text x="27" y="159.6">GND</text>
<text x="51.3" y="159">SCL</text>
<text x="51.3" y="156.2">SDA</text>
<text x="85.2" y="156.9">GND</text>
<text x="109.4" y="159">TX-O</text>
<text x="109.4" y="156.2">RX-I</text>
<text x="92.8" y="178.3">D5_MANUAL_LOG</text>
<text x="123.4" y="176.4">BAT54</text>
<text x="134.4" y="178.3">INT0</text>
<text x="36" y="182.3">A0</text>
<text x="48.5" y="183.9">A0</text>
<text x="59.2" y="182.2" transform="rotate(-90 59.2 182.2)">C1</text>
<text x="121.7" y="182.2">D2</text>
<text x="27" y="190.1">GND</text>
<text x="173.1" y="189.4">RESET</text>
<text x="36" y="193.3">A1</text>
<text x="48.5" y="195">A1</text>
<text x="59.2" y="193.3" transform="rotate(-90 59.2 193.3)">C2</text>
<text x="27" y="201.2">GND</text>
<text x="104.6" y="201.2">GND</text>
<text x="143.4" y="201.2">GND</text>
<text x="36" y="204.4">A2</text>
<text x="48.5" y="206">A2</text>
<text x="59.2" y="204.4" transform="rotate(-90 59.2 204.4)">C3</text>
<text x="27" y="212.3">GND</text>
<text x="36" y="215.5">A3</text>
<text x="59.2" y="215.5" transform="rotate(-90 59.2 215.5)">C4</text>
<text x="48.5" y="217.1">A3</text>
<text x="27" y="223.4">GND</text>
<text x="74.1" y="234.4">GND</text>
<text x="173.1" y="241.9">Andrew Wickert</text>
<text x="173.1" y="244.8">Chad Sandell</text>
</g>
<g font-size="2.3" fill="#808080">
<text x="130" y="40.7">SCL</text>
<text x="84.3" y="43.4">RX</text>
<text x="84.3" y="46.2">TX</text>
<text x="129.8" y="43.5">SDA</text>
<text x="131.7" y="46.2">A3</text>
<text x="84.3" y="49">INT0</text>
<text x="84.3" y="51.8">INT1</text>
<text x="131.7" y="51.8">A1</text>
<text x="131.7" y="49">A2</text>
<text x="84.3" y="54.5">D4</text>
<text x="84.3" y="57.3">D5</text>
<text x="131.7" y="54.5">A0</text>
<text x="84.3" y="60.1">D6</text>
<text x="84.3" y="62.8">D7</text>
<text x="128.1" y="62.8">GND1</text>
<text x="128.1" y="65.6">GND2</text>
<text x="130.7" y="60.1">VIN</text>
<text x="84.3" y="68.4">D8</text>
<text x="84.3" y="71.1">D9</text>
<text x="116.6" y="71.2">3V3_SWITCHED</text>
<text x="131.7" y="68.4">5V</text>
<text x="84.3" y="73.9">CS</text>
<text x="84.3" y="76.7">MOSI</text>
<text x="126.1" y="73.9">/RESET</text>
<text x="127.4" y="76.7">IOREF</text>
<text x="84.3" y="79.5">MISO</text>
<text x="84.3" y="82.2">SCK</text>
<text x="131.2" y="79.5">NC</text>
<text x="84.3" y="87.8">AREF</text>
<text x="84.3" y="85">GND</text>
<text x="84.3" y="93.3">SCL1</text>
<text x="84.3" y="90.5">SDA1</text>
<text x="64" y="128.1">1</text>
<text x="64" y="130.9">2</text>
<text x="122.2" y="128.1">1</text>
<text x="122.2" y="130.9">2</text>
<text x="180.4" y="128.1">1</text>
<text x="180.4" y="130.9">2</text>
<text x="64" y="133.6">3</text>
<text x="64" y="136.4">4</text>
<text x="122.2" y="133.6">3</text>
<text x="122.2" y="136.4">4</text>
<text x="180.4" y="133.6">3</text>
<text x="64" y="139.2">5</text>
<text x="64" y="141.9">6</text>
<text x="122.2" y="139.2">5</text>
<text x="122.2" y="141.9">6</text>
<text x="64" y="144.7">7</text>
<text x="64" y="147.5">8</text>
<text x="122.2" y="144.7">7</text>
<text x="122.2" y="147.5">8</text>
<text x="64" y="150.3">1</text>
<text x="64" y="153">2</text>
<text x="64" y="155.8">3</text>
<text x="122.2" y="150.3">1</text>
<text x="122.2" y="153">2</text>
<text x="122.2" y="155.8">3</text>
<text x="64" y="158.6">4</text>
<text x="122.2" y="158.6">4</text>
</g>
<g font-size="1.9" fill="#c90d0c">
<text x="18" y="34.3">Northern Widget Logo</text>
<text x="26.3" y="261.5">ALog Logo on Board</text>
</g>
</svg>
